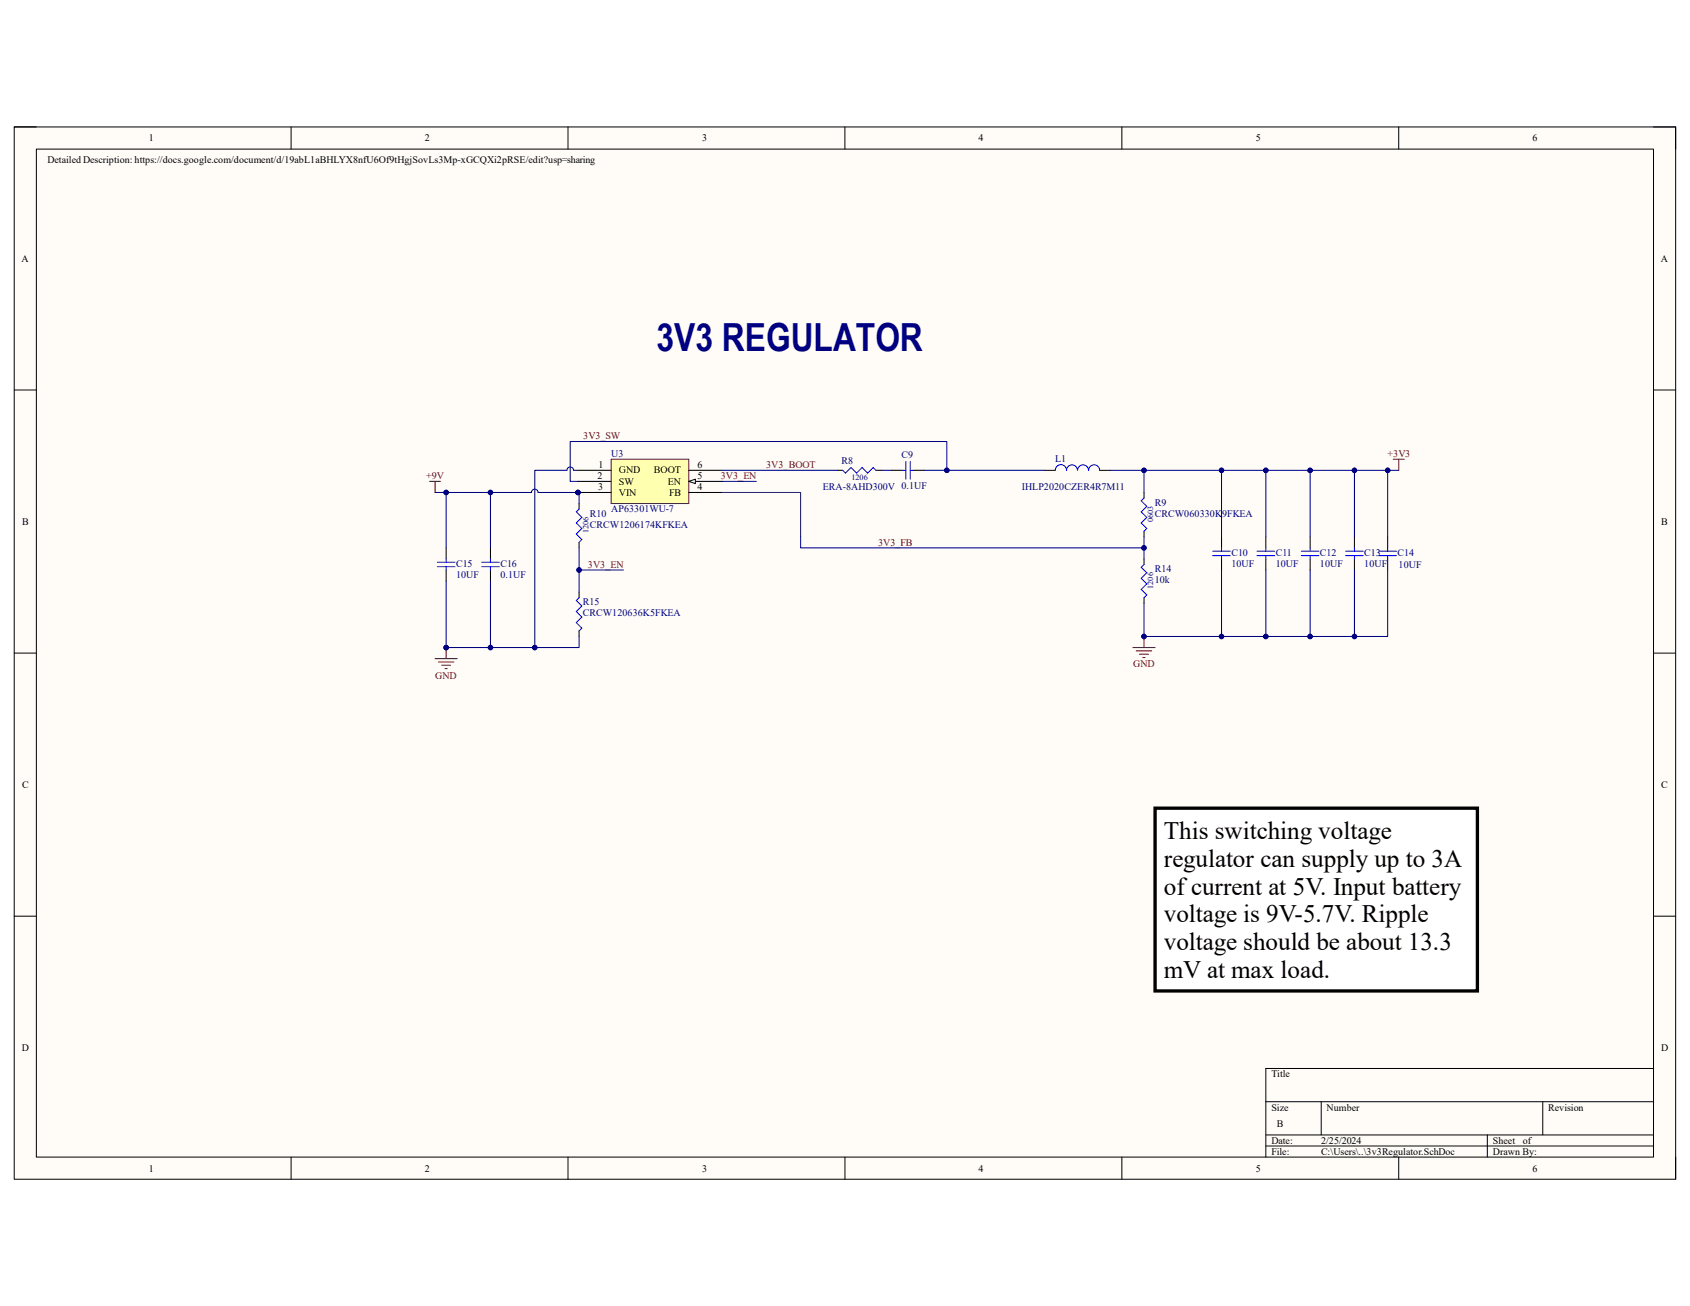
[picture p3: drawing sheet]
<svg xmlns="http://www.w3.org/2000/svg" width="279mm" height="216mm" viewBox="0 0 279 216" stroke-linecap="round" stroke-linejoin="round" font-family="sans-serif">
<path d="M2.3 21h274.7v173.9h-274.7z" fill-rule="evenodd" fill="#fffcf8"/>
<path d="M2.3 21h274.7v173.9h-274.7z" fill="none" stroke="#000" stroke-width=".17"/>
<path d="M6 24.6h267.4v166.7h-267.4z" fill-rule="evenodd" fill="#fffcf8"/>
<g fill="none" stroke="#000" stroke-width=".17">
<path d="M2.3 21h3.7M6 24.6h267.4v166.7h-267.4zM48.1 21v3.6M93.9 21v3.6M139.7 21v3.6M185.5 21v3.6M231.2 21v3.6M273.4 21h3.6v3.6M2.3 64.5h3.7M138.4 77.8h.9M144.8 77.8h.9M273.4 64.5h3.6"/>
<path d="M73.8 90.6v1.8M73.8 94.2v1.9M189.1 92.4v.9M189.1 98.8v.9M2.3 108h3.7M273.4 108h3.6M2.3 151.5h3.7M273.4 151.5h3.6M273.4 176.6h-64.1v14.7M48.1 191.3v3.6M93.9 191.3v3.6M139.7 191.3v3.6"/>
<path d="M185.5 191.3v3.6M209.3 182.1h64.1M209.3 187.6h64.1M209.3 189.5h64.1M218.4 182.1v5.5M231.2 191.3v3.6M245.9 187.6v3.7M255.1 182.1v5.5M277 191.3v3.6"/>
</g>
<path d="M139.3 77.8l.5 .4 .9-.9 .9 .9 .9-.9 .9 .9 1-.9 .4 .5M72.3 93.7h2.9M72.3 92.9h2.9M73.8 92.4v.5M73.8 93.7v.5M189.1 93.3l-.4 .5 .9 .9-.9 .9 .9 .9-.9 .9 .9 1-.5 .4" fill="none" stroke="#0719ff" stroke-width=".17"/>
<path d="M71.9 108.9h3.7M72.5 109.4h2.5M73 110h1.5M73.6 110.5h.3M73.8 107.1v1.8" fill="none" stroke="#800000" stroke-width=".17"/>
<circle cx="73.8" cy="107.1" r=".37" fill="#000080"/>
<circle cx="73.8" cy="107.1" r=".37" fill="none" stroke="#000080" stroke-width=".17"/>
<path d="M147.4 77.8h1.8M151 77.8h1.9M81.1 90.6v1.8M81.1 94.2v1.9M202 88.7v1.9M202 92.4v1.8M209.3 88.7v1.9M209.3 92.4v1.8M216.6 88.7v1.9M216.6 92.4v1.8" fill="none" stroke="#000" stroke-width=".17"/>
<g fill="none" stroke="#0719ff" stroke-width=".17">
<path d="M149.2 77.8h.6M149.8 76.3v2.9M150.5 77.8h.5M150.5 76.3v2.9M79.6 93.7h2.9M79.6 92.9h2.9M81.1 92.4v.5M81.1 93.7v.5M200.5 91.9h2.9M200.5 91.1h2.9M202 90.6v.5M202 91.9v.5"/>
<path d="M207.8 91.9h2.9M207.8 91.1h2.9M209.3 90.6v.5M209.3 91.9v.5M215.1 91.9h3M215.1 91.1h3M216.6 90.6v.5M216.6 91.9v.5"/>
</g>
<circle cx="95.6" cy="81.4" r=".37" fill="#000080"/>
<circle cx="95.6" cy="81.4" r=".37" fill="none" stroke="#000080" stroke-width=".17"/>
<path d="M101 75.9h12.9v7.3h-12.9z" fill-rule="evenodd" fill="#ffffb0"/>
<path d="M101 75.9h12.9v7.3h-12.9z" fill="none" stroke="#800000" stroke-width=".17"/>
<path d="M95.6 77.8h5.4M95.6 79.6h5.4M95.6 81.4h5.4" fill="none" stroke="#000" stroke-width=".17"/>
<circle cx="95.6" cy="81.4" r=".37" fill="#000080"/>
<circle cx="95.6" cy="81.4" r=".37" fill="none" stroke="#000080" stroke-width=".17"/>
<path d="M113.9 77.8h5.5M113.9 79.6h5.5" fill="none" stroke="#000" stroke-width=".17"/>
<path d="M113.9 79.6l1.1-.4v.7z" fill="#f8fcff"/>
<path d="M113.9 79.6l1.1-.4v.7zM113.9 81.4h5.5" fill="none" stroke="#000" stroke-width=".17"/>
<path d="M191 133.6h53.3v30.2h-53.3z" fill-rule="evenodd" fill="#fff"/>
<path d="M191 133.6h53.3v30.2h-53.3z" fill="none" stroke="#000" stroke-width=".55"/>
<path d="M172.6 77.8h1.9M181.8 77.8h1.8M95.7 83.2v1M95.7 89.7v.9M95.7 97.9v.9M189.1 81.4v.9M189.1 87.8v.9M223.9 88.7v1.9M223.9 92.4v1.8M229.4 88.7v1.9M229.4 92.4v1.8M95.7 104.3v.9" fill="none" stroke="#000" stroke-width=".17"/>
<path d="M174.5 77.7a.94 .94 0 0 1 .9-.9 .94 .94 0 0 1 .9 1M178.1 77.7a.9 .9 0 0 0-.9-.9 .9 .9 0 0 0-.9 1M178.2 77.7a.9 .9 0 0 1 .9-.9 .9 .9 0 0 1 .9 .9M180 77.7a.91 .91 0 0 1 .9-.9 .91 .91 0 0 1 .9 .9" fill="none" stroke="#00f" stroke-width=".17"/>
<path d="M95.7 84.2l-.4 .4 .9 .9-.9 .9 .9 1-.9 .9 .9 .9-.5 .5M95.7 98.8l-.4 .5 .9 .9-.9 .9 .9 .9-.9 .9 .9 .9-.5 .5M189.1 82.3l-.4 .5 .9 .9-.9 .9 .9 .9-.9 1 .9 .9-.5 .4M222.5 91.9h2.9M222.5 91.1h2.9M223.9 90.6v.5M223.9 91.9v.5M228 91.9h2.9M228 91.1h2.9M229.4 90.6v.5M229.4 91.9v.5" fill="none" stroke="#0719ff" stroke-width=".17"/>
<path d="M230.3 75.9h1.9M231.2 75.9v1.9M187.3 107.1h3.7M187.8 107.6h2.6M188.4 108.2h1.5M188.9 108.7h.4M189.1 105.2v1.9" fill="none" stroke="#800000" stroke-width=".17"/>
<circle cx="189.1" cy="105.2" r=".37" fill="#000080"/>
<g fill="none" stroke="#000080" stroke-width=".17">
<path d="M152.9 77.8h19.7"/>
<circle cx="189.1" cy="105.2" r=".37"/>
</g>
<path d="M71 79.6h1.8M71.9 79.6v1.8" fill="none" stroke="#800000" stroke-width=".17"/>
<path d="M119.4 81.4h13v7.3" fill="none" stroke="#073763" stroke-width=".17"/>
<circle cx="156.5" cy="77.8" r=".37" fill="#000080"/>
<g fill="none" stroke="#000080" stroke-width=".17">
<path d="M119.4 77.8h19M145.7 77.8h1.7M156.5 77.8v-4.8h-62.2v6.6h1.3"/>
<circle cx="156.5" cy="77.8" r=".37"/>
</g>
<circle cx="156.5" cy="77.8" r=".37" fill="#000080"/>
<g fill="none" stroke="#000080" stroke-width=".17">
<path d="M132.4 88.7v1.9h56.7v1.8"/>
<circle cx="156.5" cy="77.8" r=".37"/>
</g>
<circle cx="189.1" cy="90.6" r=".37" fill="#000080"/>
<g fill="none" stroke="#000080" stroke-width=".17">
<path d="M73.8 81.4v9.2"/>
<circle cx="189.1" cy="90.6" r=".37"/>
</g>
<circle cx="73.8" cy="81.4" r=".37" fill="#000080"/>
<g fill="none" stroke="#000080" stroke-width=".17">
<path d="M81.1 96.1v11"/>
<circle cx="73.8" cy="81.4" r=".37"/>
</g>
<circle cx="81.1" cy="107.1" r=".37" fill="#000080"/>
<g fill="none" stroke="#000080" stroke-width=".17">
<path d="M81.1 81.4v9.2"/>
<circle cx="81.1" cy="107.1" r=".37"/>
</g>
<circle cx="81.1" cy="81.4" r=".37" fill="#000080"/>
<g fill="none" stroke="#000080" stroke-width=".17">
<path d="M73.8 96.1v11"/>
<circle cx="81.1" cy="81.4" r=".37"/>
</g>
<circle cx="73.8" cy="107.1" r=".37" fill="#000080"/>
<g fill="none" stroke="#000080" stroke-width=".17">
<path d="M95.7 105.2v1.9h-7.3"/>
<circle cx="73.8" cy="107.1" r=".37"/>
</g>
<circle cx="88.4" cy="107.1" r=".37" fill="#000080"/>
<g fill="none" stroke="#000080" stroke-width=".17">
<path d="M95.7 90.6v3.6"/>
<circle cx="88.4" cy="107.1" r=".37"/>
</g>
<circle cx="95.7" cy="94.2" r=".37" fill="#000080"/>
<g fill="none" stroke="#000080" stroke-width=".17">
<path d="M95.6 77.8h-.8a.55 .55 0 0 0-.5-.6 .55 .55 0 0 0-.6 .6h-5.3v29.3h-14.6"/>
<circle cx="95.7" cy="94.2" r=".37"/>
</g>
<circle cx="73.8" cy="107.1" r=".37" fill="#000080"/>
<circle cx="73.8" cy="107.1" r=".37" fill="none" stroke="#000080" stroke-width=".17"/>
<circle cx="81.1" cy="107.1" r=".37" fill="#000080"/>
<circle cx="81.1" cy="107.1" r=".37" fill="none" stroke="#000080" stroke-width=".17"/>
<circle cx="88.4" cy="107.1" r=".37" fill="#000080"/>
<g fill="none" stroke="#000080" stroke-width=".17">
<path d="M103.1 94.2h-7.4v3.7"/>
<circle cx="88.4" cy="107.1" r=".37"/>
</g>
<circle cx="95.7" cy="94.2" r=".37" fill="#000080"/>
<g fill="none" stroke="#000080" stroke-width=".17">
<path d="M189.1 88.7v1.9"/>
<circle cx="95.7" cy="94.2" r=".37"/>
</g>
<circle cx="189.1" cy="90.6" r=".37" fill="#000080"/>
<g fill="none" stroke="#000080" stroke-width=".17">
<path d="M183.6 77.8h5.5v3.6"/>
<circle cx="189.1" cy="90.6" r=".37"/>
</g>
<circle cx="189.1" cy="77.8" r=".37" fill="#000080"/>
<g fill="none" stroke="#000080" stroke-width=".17">
<path d="M71.9 81.4h16a.55 .55 0 0 1 .5-.5 .55 .55 0 0 1 .6 .5h6.7v1.8"/>
<circle cx="189.1" cy="77.8" r=".37"/>
</g>
<circle cx="95.6" cy="81.4" r=".37" fill="#000080"/>
<circle cx="95.6" cy="81.4" r=".37" fill="none" stroke="#000080" stroke-width=".17"/>
<circle cx="81.1" cy="81.4" r=".37" fill="#000080"/>
<circle cx="81.1" cy="81.4" r=".37" fill="none" stroke="#000080" stroke-width=".17"/>
<circle cx="73.8" cy="81.4" r=".37" fill="#000080"/>
<g fill="none" stroke="#000080" stroke-width=".17">
<path d="M202 94.2v11"/>
<circle cx="73.8" cy="81.4" r=".37"/>
</g>
<circle cx="201.9" cy="105.2" r=".37" fill="#000080"/>
<g fill="none" stroke="#000080" stroke-width=".17">
<path d="M202 77.8v10.9"/>
<circle cx="201.9" cy="105.2" r=".37"/>
</g>
<circle cx="201.9" cy="77.8" r=".37" fill="#000080"/>
<g fill="none" stroke="#000080" stroke-width=".17">
<path d="M209.3 94.2v11"/>
<circle cx="201.9" cy="77.8" r=".37"/>
</g>
<circle cx="209.3" cy="105.2" r=".37" fill="#000080"/>
<g fill="none" stroke="#000080" stroke-width=".17">
<path d="M209.3 77.8v10.9"/>
<circle cx="209.3" cy="105.2" r=".37"/>
</g>
<circle cx="209.3" cy="77.8" r=".37" fill="#000080"/>
<g fill="none" stroke="#000080" stroke-width=".17">
<path d="M216.6 94.2v11"/>
<circle cx="209.3" cy="77.8" r=".37"/>
</g>
<circle cx="216.6" cy="105.2" r=".37" fill="#000080"/>
<g fill="none" stroke="#000080" stroke-width=".17">
<path d="M216.6 77.8v10.9"/>
<circle cx="216.6" cy="105.2" r=".37"/>
</g>
<circle cx="216.6" cy="77.8" r=".37" fill="#000080"/>
<g fill="none" stroke="#000080" stroke-width=".17">
<path d="M223.9 94.2v11"/>
<circle cx="216.6" cy="77.8" r=".37"/>
</g>
<circle cx="223.9" cy="105.2" r=".37" fill="#000080"/>
<g fill="none" stroke="#000080" stroke-width=".17">
<path d="M223.9 77.8v10.9"/>
<circle cx="223.9" cy="105.2" r=".37"/>
</g>
<circle cx="223.9" cy="77.8" r=".37" fill="#000080"/>
<g fill="none" stroke="#000080" stroke-width=".17">
<path d="M229.4 94.2v11h-40.3v-5.5"/>
<circle cx="223.9" cy="77.8" r=".37"/>
</g>
<circle cx="189.1" cy="105.2" r=".37" fill="#000080"/>
<circle cx="189.1" cy="105.2" r=".37" fill="none" stroke="#000080" stroke-width=".17"/>
<circle cx="201.9" cy="105.2" r=".37" fill="#000080"/>
<circle cx="201.9" cy="105.2" r=".37" fill="none" stroke="#000080" stroke-width=".17"/>
<circle cx="209.3" cy="105.2" r=".37" fill="#000080"/>
<circle cx="209.3" cy="105.2" r=".37" fill="none" stroke="#000080" stroke-width=".17"/>
<circle cx="216.6" cy="105.2" r=".37" fill="#000080"/>
<circle cx="216.6" cy="105.2" r=".37" fill="none" stroke="#000080" stroke-width=".17"/>
<circle cx="223.9" cy="105.2" r=".37" fill="#000080"/>
<g fill="none" stroke="#000080" stroke-width=".17">
<path d="M229.4 77.8v10.9"/>
<circle cx="223.9" cy="105.2" r=".37"/>
</g>
<circle cx="229.4" cy="77.8" r=".37" fill="#000080"/>
<g fill="none" stroke="#000080" stroke-width=".17">
<path d="M119.4 79.6h5.6M189.1 77.8h42.1"/>
<circle cx="229.4" cy="77.8" r=".37"/>
</g>
<circle cx="189.1" cy="77.8" r=".37" fill="#000080"/>
<circle cx="189.1" cy="77.8" r=".37" fill="none" stroke="#000080" stroke-width=".17"/>
<circle cx="201.9" cy="77.8" r=".37" fill="#000080"/>
<circle cx="201.9" cy="77.8" r=".37" fill="none" stroke="#000080" stroke-width=".17"/>
<circle cx="209.3" cy="77.8" r=".37" fill="#000080"/>
<circle cx="209.3" cy="77.8" r=".37" fill="none" stroke="#000080" stroke-width=".17"/>
<circle cx="216.6" cy="77.8" r=".37" fill="#000080"/>
<circle cx="216.6" cy="77.8" r=".37" fill="none" stroke="#000080" stroke-width=".17"/>
<circle cx="223.9" cy="77.8" r=".37" fill="#000080"/>
<circle cx="223.9" cy="77.8" r=".37" fill="none" stroke="#000080" stroke-width=".17"/>
<circle cx="229.4" cy="77.8" r=".37" fill="#000080"/>
<circle cx="229.4" cy="77.8" r=".37" fill="none" stroke="#000080" stroke-width=".17"/>
<text font-size="6.4" fill="#000080" x="108.5" y="58.1">3V3 REGULATOR</text>
<g font-size="4.2">
<text x="192.4" y="138.7">This switching voltage</text>
<text x="192.4" y="143.3">regulator can supply up to 3A</text>
<text x="192.4" y="147.9">of current at 5V. Input battery</text>
<text x="192.4" y="152.5">voltage is 9V-5.7V. Ripple</text>
<text x="192.4" y="157.1">voltage should be about 13.3</text>
<text x="192.4" y="161.6">mV at max load.</text>
</g>
<g font-size="1.7">
<text x="24.6" y="23.4">1</text>
<text x="70.2" y="23.4">2</text>
<text x="116.1" y="23.4">3</text>
<text x="161.8" y="23.4">4</text>
<text x="207.6" y="23.4">5</text>
<text x="253.4" y="23.4">6</text>
<text x="7.8" y="27">Detailed Description: https://docs.google.com/document/d/19abL1aBHLYX8nfU6Of9tHgjSovLs3Mp-xGCQXi2pRSE/edit?usp=sharing</text>
<text x="3.6" y="43.3">A</text>
<text x="274.6" y="43.3">A</text>
<text x="98.9" y="77.4">1</text>
<text x="115.3" y="77.4">6</text>
<text x="98.8" y="79.2">2</text>
<text x="98.9" y="81">3</text>
<text x="102.3" y="78.3">GND</text>
<text x="102.3" y="80.1">SW</text>
<text x="102.3" y="82">VIN</text>
<text x="108.1" y="78.3">BOOT</text>
<text x="110.4" y="80.1">EN</text>
<text x="110.6" y="82">FB</text>
<text x="115.3" y="79.2">5</text>
<text x="115.3" y="81">4</text>
<text x="3.6" y="86.7">B</text>
<text x="274.7" y="86.7">B</text>
<text x="3.6" y="130.3">C</text>
<text x="274.7" y="130.3">C</text>
<text x="3.6" y="173.7">D</text>
<text x="274.6" y="173.7">D</text>
<text x="210.2" y="178.1">Title</text>
<text x="210.2" y="183.6">Size</text>
<text x="219.3" y="183.6">Number</text>
<text x="256" y="183.6">Revision</text>
<text x="210.2" y="189.1">Date:</text>
<text x="210.2" y="190.9">File:</text>
<text x="211.1" y="186.4">B</text>
<text x="218.4" y="189.1">2/25/2024</text>
<text x="218.4" y="190.9">C:\Users\..\3v3Regulator.SchDoc</text>
<text x="246.8" y="189.1">Sheet</text>
<text x="246.8" y="190.9">Drawn By:</text>
<text x="251.8" y="189.1">of</text>
<text x="24.6" y="193.7">1</text>
<text x="70.2" y="193.7">2</text>
<text x="116.1" y="193.7">3</text>
<text x="161.8" y="193.7">4</text>
<text x="207.6" y="193.7">5</text>
<text x="253.4" y="193.7">6</text>
</g>
<g font-size="1.7" fill="#800000">
<text x="96.4" y="72.6">3V3_SW</text>
<text x="126.7" y="77.4">3V3_BOOT</text>
<text x="229.4" y="75.6">+3V3</text>
<text x="70.4" y="79.2">+9V</text>
<text x="119.2" y="79.2">3V3_EN</text>
<text x="97.2" y="93.9">3V3_EN</text>
<text x="145.2" y="90.2">3V3_FB</text>
<text x="72" y="112.2">GND</text>
<text x="187.4" y="110.3">GND</text>
</g>
<g font-size="1.7" fill="#000080">
<text x="101" y="75.6">U3</text>
<text x="139.1" y="76.8">R8</text>
<text x="149" y="75.7">C9</text>
<text x="174.5" y="76.5">L1</text>
<text x="136" y="81">ERA-8AHD300V 0.1UF</text>
<text x="169" y="81">IHLP2020CZER4R7M11</text>
<text x="190.9" y="83.6">R9</text>
<text x="97.5" y="85.4">R10</text>
<text x="97.5" y="87.2">CRCW1206174KFKEA</text>
<text x="101" y="84.7">AP63301WU-7</text>
<text x="190.9" y="85.4">CRCW060330K9FKEA</text>
<text x="75.4" y="93.7">C15</text>
<text x="75.4" y="95.5">10UF</text>
<text x="82.7" y="93.7">C16</text>
<text x="82.7" y="95.5">0.1UF</text>
<text x="190.9" y="94.6">R14</text>
<text x="203.6" y="91.9">C10</text>
<text x="203.6" y="93.7">10UF</text>
<text x="210.9" y="91.9">C11</text>
<text x="210.9" y="93.7">10UF</text>
<text x="218.2" y="91.9">C12</text>
<text x="218.2" y="93.7">10UF</text>
<text x="225.6" y="91.9">C13</text>
<text x="225.6" y="93.7">10UF</text>
<text x="231.1" y="91.9">C14</text>
<text x="231.2" y="93.9">10UF</text>
<text x="96.4" y="100.1">R15</text>
<text x="96.4" y="101.9">CRCW120636K5FKEA</text>
<text x="190.9" y="96.4">10k</text>
</g>
<g font-size="1.4" fill="#000080">
<text x="140.8" y="79.3">1206</text>
<text x="97.3" y="88.2" transform="rotate(-90 97.3 88.2)">1206</text>
<text x="190.7" y="86.4" transform="rotate(-90 190.7 86.4)">0603</text>
<text x="190.7" y="97.3" transform="rotate(-90 190.7 97.3)">1206</text>
</g>
</svg>
